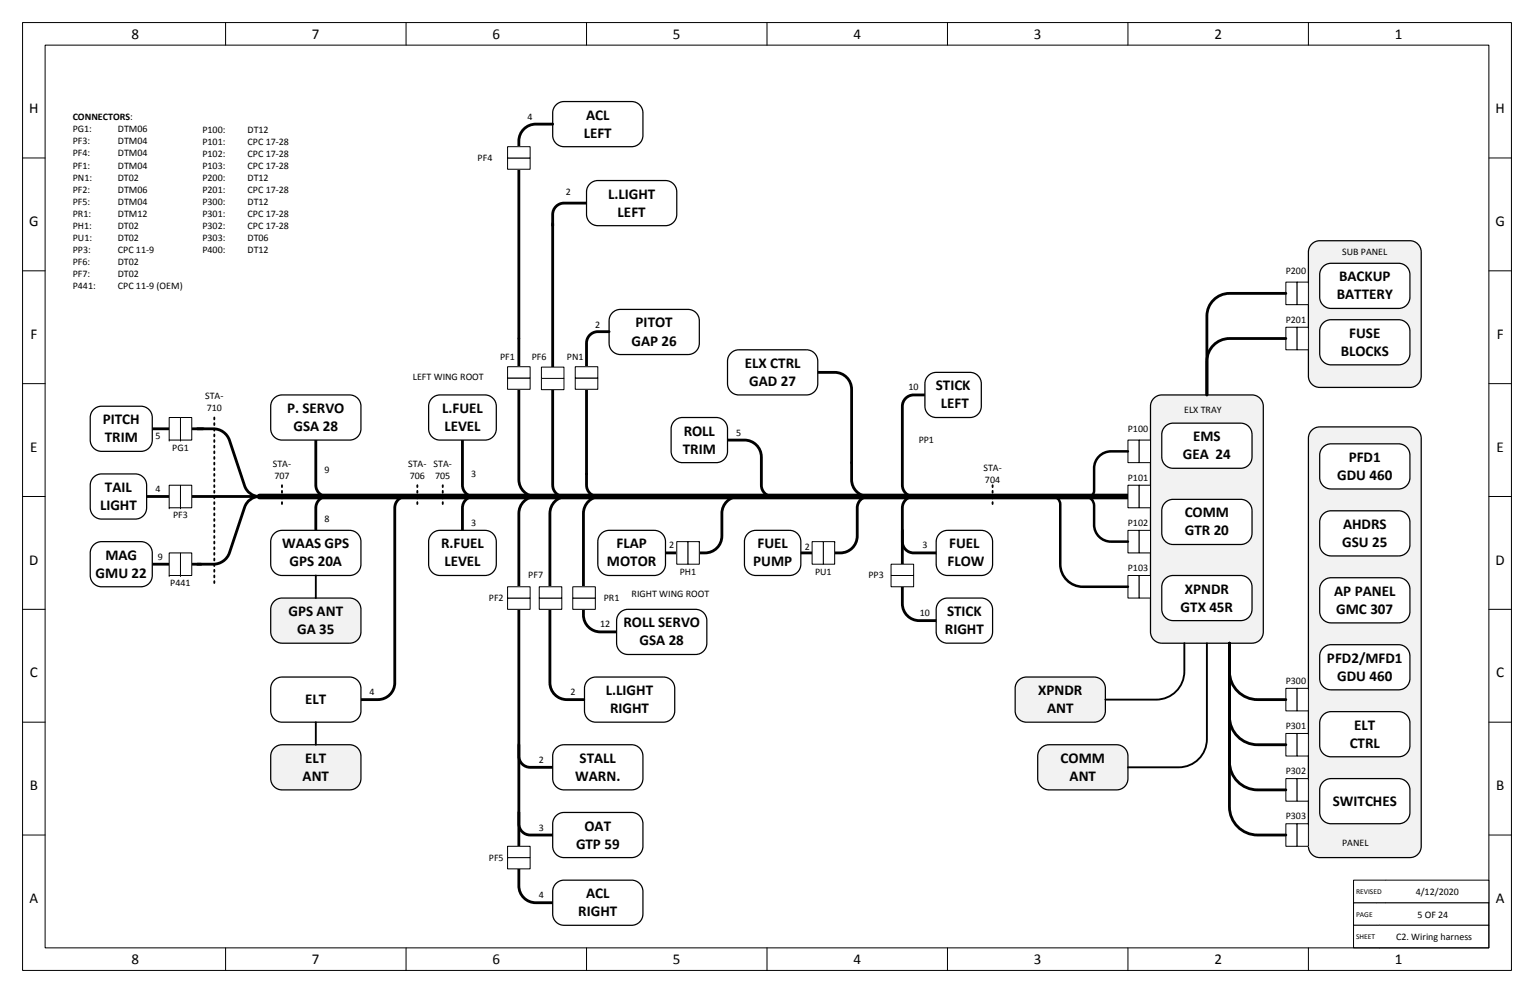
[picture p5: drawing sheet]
<svg xmlns="http://www.w3.org/2000/svg" width="432mm" height="279mm" viewBox="0 0 432 279" stroke-linecap="round" stroke-linejoin="round" font-family="sans-serif">
<path d="M369.2 68.7a3.2 3.2 0 0 1 2.3-1h25.4a3.2 3.2 0 0 1 3.1 3.2v34.9a3.2 3.2 0 0 1-3.1 3.2h-25.4a3.2 3.2 0 0 1-3.2-3.2v-34.9a3.2 3.2 0 0 1 .9-2.2z" fill-rule="evenodd" fill="#f2f2f2"/>
<path d="M369.2 68.7a3.2 3.2 0 0 1 2.3-1h25.4a3.2 3.2 0 0 1 3.1 3.2v34.9a3.2 3.2 0 0 1-3.1 3.2h-25.4a3.2 3.2 0 0 1-3.2-3.2v-34.9a3.2 3.2 0 0 1 .9-2.2z" fill="none" stroke="#000" stroke-width=".35"/>
<path d="M173.8 139.7h-4.8a4.8 4.8 0 0 0-4.8 4.8v28.5a4.8 4.8 0 0 0 4.8 4.8h4.8" fill="none" stroke="#000" stroke-width=".79"/>
<path d="M73 139.7h244.5" fill="none" stroke="#000" stroke-width="1.6"/>
<path d="M324.8 112.1a3.2 3.2 0 0 1 2.2-1h25.4a3.2 3.2 0 0 1 3.2 3.2v63.5a3.2 3.2 0 0 1-3.2 3.2h-25.4a3.2 3.2 0 0 1-3.2-3.2v-63.5a3.2 3.2 0 0 1 1-2.2z" fill-rule="evenodd" fill="#f2f2f2"/>
<path d="M324.8 112.1a3.2 3.2 0 0 1 2.2-1h25.4a3.2 3.2 0 0 1 3.2 3.2v63.5a3.2 3.2 0 0 1-3.2 3.2h-25.4a3.2 3.2 0 0 1-3.2-3.2v-63.5a3.2 3.2 0 0 1 1-2.2z" fill="none" stroke="#000" stroke-width=".35"/>
<path d="M369.2 121.1a3.2 3.2 0 0 1 2.3-1h25.4a3.2 3.2 0 0 1 3.1 3.2v114.8a3.2 3.2 0 0 1-3.1 3.2h-25.4a3.2 3.2 0 0 1-3.2-3.2v-114.8a3.2 3.2 0 0 1 .9-2.2z" fill-rule="evenodd" fill="#f2f2f2"/>
<path d="M369.2 121.1a3.2 3.2 0 0 1 2.3-1h25.4a3.2 3.2 0 0 1 3.1 3.2v114.8a3.2 3.2 0 0 1-3.1 3.2h-25.4a3.2 3.2 0 0 1-3.2-3.2v-114.8a3.2 3.2 0 0 1 .9-2.2z" fill="none" stroke="#000" stroke-width=".35"/>
<path d="M381 254h6.6v6.3h-6.6z" fill="#fff"/>
<path d="M387.6 254h-6.6v6.3h6.6" fill="none" stroke="#000" stroke-width=".28"/>
<path d="M387.6 254h31.5v6.3h-31.5z" fill="#fff"/>
<path d="M387.6 254h31.5v6.3h-31.5" fill="none" stroke="#000" stroke-width=".28"/>
<path d="M381 260.3h7.3v6.4h-7.3z" fill="#fff"/>
<path d="M388.3 260.3h-7.3v6.4h7.3" fill="none" stroke="#000" stroke-width=".28"/>
<path d="M388.3 260.3h30.8v6.4h-30.8z" fill="#fff"/>
<g fill="none" stroke="#000" stroke-width=".28">
<path d="M6.3 6.3h419.1v266.7h-419.1zM12.7 12.7h406.4v254h-406.4zM63.5 6.3v6.4M114.3 6.3v6.4M165.1 6.3v6.4M215.9 6.3v6.4M266.7 6.3v6.4M317.5 6.3v6.4M368.3 6.3v6.4M6.3 44.4h6.4M419.1 44.4h6.3M6.3 76.2h6.4"/>
<path d="M419.1 76.2h6.3M6.3 107.9h6.4M419.1 107.9h6.3M6.3 139.7h6.4M419.1 139.7h6.3M6.3 171.4h6.4M419.1 171.4h6.3M6.3 203.2h6.4M419.1 203.2h6.3M6.3 234.9h6.4M419.1 234.9h6.3M63.5 266.7v6.4"/>
<path d="M114.3 266.7v6.4M165.1 266.7v6.4M215.9 266.7v6.4M266.7 266.7v6.4M317.5 266.7v6.4M368.3 266.7v6.4M388.3 260.3h30.8v6.4h-30.8"/>
</g>
<path d="M328 120a3.2 3.2 0 0 1 2.2-.9h19a3.2 3.2 0 0 1 3.2 3.1v6.4a3.2 3.2 0 0 1-3.2 3.2h-19a3.2 3.2 0 0 1-3.2-3.2v-6.4a3.2 3.2 0 0 1 1-2.2z" fill-rule="evenodd" fill="#fff"/>
<path d="M328 120a3.2 3.2 0 0 1 2.2-.9h19a3.2 3.2 0 0 1 3.2 3.1v6.4a3.2 3.2 0 0 1-3.2 3.2h-19a3.2 3.2 0 0 1-3.2-3.2v-6.4a3.2 3.2 0 0 1 1-2.2z" fill="none" stroke="#000" stroke-width=".35"/>
<path d="M372.4 125.8a3.2 3.2 0 0 1 2.2-.9h19.1a3.2 3.2 0 0 1 3.2 3.2v6.3a3.2 3.2 0 0 1-3.2 3.2h-19.1a3.2 3.2 0 0 1-3.1-3.2v-6.3a3.2 3.2 0 0 1 .9-2.3z" fill-rule="evenodd" fill="#fff"/>
<path d="M372.4 125.8a3.2 3.2 0 0 1 2.2-.9h19.1a3.2 3.2 0 0 1 3.2 3.2v6.3a3.2 3.2 0 0 1-3.2 3.2h-19.1a3.2 3.2 0 0 1-3.1-3.2v-6.3a3.2 3.2 0 0 1 .9-2.3z" fill="none" stroke="#000" stroke-width=".35"/>
<path d="M372.4 182.3a3.2 3.2 0 0 1 2.2-.9h19.1a3.2 3.2 0 0 1 3.2 3.2v6.3a3.2 3.2 0 0 1-3.2 3.2h-19.1a3.2 3.2 0 0 1-3.1-3.2v-6.3a3.2 3.2 0 0 1 .9-2.3z" fill-rule="evenodd" fill="#fff"/>
<path d="M372.4 182.3a3.2 3.2 0 0 1 2.2-.9h19.1a3.2 3.2 0 0 1 3.2 3.2v6.3a3.2 3.2 0 0 1-3.2 3.2h-19.1a3.2 3.2 0 0 1-3.1-3.2v-6.3a3.2 3.2 0 0 1 .9-2.3z" fill="none" stroke="#000" stroke-width=".35"/>
<path d="M328 162.9a3.2 3.2 0 0 1 2.2-1h19a3.2 3.2 0 0 1 3.2 3.2v6.3a3.2 3.2 0 0 1-3.2 3.2h-19a3.2 3.2 0 0 1-3.2-3.2v-6.3a3.2 3.2 0 0 1 1-2.2z" fill-rule="evenodd" fill="#fff"/>
<path d="M328 162.9a3.2 3.2 0 0 1 2.2-1h19a3.2 3.2 0 0 1 3.2 3.2v6.3a3.2 3.2 0 0 1-3.2 3.2h-19a3.2 3.2 0 0 1-3.2-3.2v-6.3a3.2 3.2 0 0 1 1-2.2z" fill="none" stroke="#000" stroke-width=".35"/>
<path d="M328 141.4a3.2 3.2 0 0 1 2.2-.9h19a3.2 3.2 0 0 1 3.2 3.2v6.3a3.2 3.2 0 0 1-3.2 3.2h-19a3.2 3.2 0 0 1-3.2-3.2v-6.3a3.2 3.2 0 0 1 1-2.3z" fill-rule="evenodd" fill="#fff"/>
<path d="M328 141.4a3.2 3.2 0 0 1 2.2-.9h19a3.2 3.2 0 0 1 3.2 3.2v6.3a3.2 3.2 0 0 1-3.2 3.2h-19a3.2 3.2 0 0 1-3.2-3.2v-6.3a3.2 3.2 0 0 1 1-2.3z" fill="none" stroke="#000" stroke-width=".35"/>
<path d="M372.4 75a3.2 3.2 0 0 1 2.2-.9h19.1a3.2 3.2 0 0 1 3.2 3.2v6.3a3.2 3.2 0 0 1-3.2 3.2h-19.1a3.2 3.2 0 0 1-3.1-3.2v-6.3a3.2 3.2 0 0 1 .9-2.3z" fill-rule="evenodd" fill="#fff"/>
<path d="M372.4 75a3.2 3.2 0 0 1 2.2-.9h19.1a3.2 3.2 0 0 1 3.2 3.2v6.3a3.2 3.2 0 0 1-3.2 3.2h-19.1a3.2 3.2 0 0 1-3.1-3.2v-6.3a3.2 3.2 0 0 1 .9-2.3z" fill="none" stroke="#000" stroke-width=".35"/>
<path d="M372.4 163.5a3.2 3.2 0 0 1 2.2-.9h19.1a3.2 3.2 0 0 1 3.2 3.1v6.4a3.2 3.2 0 0 1-3.2 3.2h-19.1a3.2 3.2 0 0 1-3.1-3.2v-6.4a3.2 3.2 0 0 1 .9-2.2z" fill-rule="evenodd" fill="#fff"/>
<path d="M372.4 163.5a3.2 3.2 0 0 1 2.2-.9h19.1a3.2 3.2 0 0 1 3.2 3.1v6.4a3.2 3.2 0 0 1-3.2 3.2h-19.1a3.2 3.2 0 0 1-3.1-3.2v-6.4a3.2 3.2 0 0 1 .9-2.2z" fill="none" stroke="#000" stroke-width=".35"/>
<path d="M156.5 29.5a3.2 3.2 0 0 1 2.2-.9h19.1a3.2 3.2 0 0 1 3.2 3.2v6.3a3.2 3.2 0 0 1-3.2 3.2h-19.1a3.2 3.2 0 0 1-3.1-3.2v-6.3a3.2 3.2 0 0 1 .9-2.3z" fill-rule="evenodd" fill="#fff"/>
<path d="M156.5 29.5a3.2 3.2 0 0 1 2.2-.9h19.1a3.2 3.2 0 0 1 3.2 3.2v6.3a3.2 3.2 0 0 1-3.2 3.2h-19.1a3.2 3.2 0 0 1-3.1-3.2v-6.3a3.2 3.2 0 0 1 .9-2.3z" fill="none" stroke="#000" stroke-width=".35"/>
<path d="M372.4 90.9a3.2 3.2 0 0 1 2.2-.9h19.1a3.2 3.2 0 0 1 3.2 3.1v6.4a3.2 3.2 0 0 1-3.2 3.2h-19.1a3.2 3.2 0 0 1-3.1-3.2v-6.4a3.2 3.2 0 0 1 .9-2.2z" fill-rule="evenodd" fill="#fff"/>
<path d="M372.4 90.9a3.2 3.2 0 0 1 2.2-.9h19.1a3.2 3.2 0 0 1 3.2 3.1v6.4a3.2 3.2 0 0 1-3.2 3.2h-19.1a3.2 3.2 0 0 1-3.1-3.2v-6.4a3.2 3.2 0 0 1 .9-2.2z" fill="none" stroke="#000" stroke-width=".35"/>
<path d="M286.7 191.4a3.2 3.2 0 0 1 2.2-.9h19.1a3.2 3.2 0 0 1 3.1 3.2v6.3a3.2 3.2 0 0 1-3.1 3.2h-19.1a3.2 3.2 0 0 1-3.2-3.2v-6.3a3.2 3.2 0 0 1 1-2.3z" fill-rule="evenodd" fill="#f2f2f2"/>
<path d="M286.7 191.4a3.2 3.2 0 0 1 2.2-.9h19.1a3.2 3.2 0 0 1 3.1 3.2v6.3a3.2 3.2 0 0 1-3.1 3.2h-19.1a3.2 3.2 0 0 1-3.2-3.2v-6.3a3.2 3.2 0 0 1 1-2.3z" fill="none" stroke="#000" stroke-width=".35"/>
<path d="M172.4 88a3.2 3.2 0 0 1 2.2-.9h19.1a3.2 3.2 0 0 1 3.1 3.1v6.4a3.2 3.2 0 0 1-3.1 3.2h-19.1a3.2 3.2 0 0 1-3.2-3.2v-6.4a3.2 3.2 0 0 1 1-2.2z" fill-rule="evenodd" fill="#fff"/>
<path d="M172.4 88a3.2 3.2 0 0 1 2.2-.9h19.1a3.2 3.2 0 0 1 3.1 3.1v6.4a3.2 3.2 0 0 1-3.1 3.2h-19.1a3.2 3.2 0 0 1-3.2-3.2v-6.4a3.2 3.2 0 0 1 1-2.2z" fill="none" stroke="#000" stroke-width=".35"/>
<path d="M372.4 144.7a3.2 3.2 0 0 1 2.2-1h19.1a3.2 3.2 0 0 1 3.2 3.2v6.3a3.2 3.2 0 0 1-3.2 3.2h-19.1a3.2 3.2 0 0 1-3.1-3.2v-6.3a3.2 3.2 0 0 1 .9-2.2z" fill-rule="evenodd" fill="#fff"/>
<path d="M372.4 144.7a3.2 3.2 0 0 1 2.2-1h19.1a3.2 3.2 0 0 1 3.2 3.2v6.3a3.2 3.2 0 0 1-3.2 3.2h-19.1a3.2 3.2 0 0 1-3.1-3.2v-6.3a3.2 3.2 0 0 1 .9-2.2z" fill="none" stroke="#000" stroke-width=".35"/>
<path d="M372.4 201.2a3.2 3.2 0 0 1 2.2-1h19.1a3.2 3.2 0 0 1 3.2 3.2v6.4a3.2 3.2 0 0 1-3.2 3.1h-19.1a3.2 3.2 0 0 1-3.1-3.1v-6.4a3.2 3.2 0 0 1 .9-2.2z" fill-rule="evenodd" fill="#fff"/>
<path d="M372.4 201.2a3.2 3.2 0 0 1 2.2-1h19.1a3.2 3.2 0 0 1 3.2 3.2v6.4a3.2 3.2 0 0 1-3.2 3.1h-19.1a3.2 3.2 0 0 1-3.1-3.1v-6.4a3.2 3.2 0 0 1 .9-2.2z" fill="none" stroke="#000" stroke-width=".35"/>
<path d="M372.4 220a3.2 3.2 0 0 1 2.2-.9h19.1a3.2 3.2 0 0 1 3.2 3.1v6.4a3.2 3.2 0 0 1-3.2 3.2h-19.1a3.2 3.2 0 0 1-3.1-3.2v-6.4a3.2 3.2 0 0 1 .9-2.2z" fill-rule="evenodd" fill="#fff"/>
<path d="M372.4 220a3.2 3.2 0 0 1 2.2-.9h19.1a3.2 3.2 0 0 1 3.2 3.1v6.4a3.2 3.2 0 0 1-3.2 3.2h-19.1a3.2 3.2 0 0 1-3.1-3.2v-6.4a3.2 3.2 0 0 1 .9-2.2z" fill="none" stroke="#000" stroke-width=".35"/>
<path d="M41.3 139.7h34.3M42.9 120.6h14.2M55.6 120.6h4.5a4.8 4.8 0 0 1 4.5 3.3l4.3 12.8a4.4 4.4 0 0 0 4.1 3h3.2a8.7 8.7 0 0 0-5.2 .5l-.5 .3a4.4 4.4 0 0 0-1.6 2.2l-4.3 12.8a4.8 4.8 0 0 1-4.5 3.2h-4.5M42.9 158.7h13.7" fill="none" stroke="#000" stroke-width=".79"/>
<path d="M50.8 136.5h3.2v6.4h-3.2z" fill="#fff"/>
<path d="M50.8 136.5h3.2v6.4h-3.2zM50.8 142.9h.1" fill="none" stroke="#000" stroke-width=".28"/>
<path d="M47.6 136.5h3.2v6.4h-3.2z" fill="#fff"/>
<path d="M47.6 136.5h3.2v6.4h-3.2zM47.6 142.9h.1" fill="none" stroke="#000" stroke-width=".28"/>
<path d="M50.8 155.6h3.2v6.3h-3.2z" fill="#fff"/>
<path d="M50.8 155.6h3.2v6.3h-3.2zM50.8 161.9h.1" fill="none" stroke="#000" stroke-width=".28"/>
<path d="M47.6 155.6h3.2v6.3h-3.2z" fill="#fff"/>
<path d="M47.6 155.6h3.2v6.3h-3.2zM47.6 161.9h.1" fill="none" stroke="#000" stroke-width=".28"/>
<path d="M155.6 34.9h-4.8a4.8 4.8 0 0 0-4.8 4.8v55.5M165.1 57.1h-6.3a3.2 3.2 0 0 0-3.2 3.2v3.2" fill="none" stroke="#000" stroke-width=".79"/>
<path d="M142.9 44.4h6.3v3.2h-6.3z" fill="#fff"/>
<path d="M142.9 44.4h6.3v3.2h-6.3z" fill="none" stroke="#000" stroke-width=".28"/>
<path d="M142.9 41.3h6.3v3.1h-6.3z" fill="#fff"/>
<path d="M142.9 41.3h6.3v3.1h-6.3z" fill="none" stroke="#000" stroke-width=".28"/>
<path d="M212.7 139.7h-4.7a4.8 4.8 0 0 0-4.8 4.8v6.3a4.7 4.7 0 0 1-4.8 4.8h-11.1" fill="none" stroke="#000" stroke-width=".79"/>
<path d="M190.5 152.4h3.2v6.3h-3.2z" fill="#fff"/>
<path d="M190.5 152.4h3.2v6.3h-3.2zM193.7 152.4h.1" fill="none" stroke="#000" stroke-width=".28"/>
<path d="M193.7 152.4h3.1v6.3h-3.1z" fill="#fff"/>
<path d="M193.7 152.4h3.1v6.3h-3.1zM196.8 152.4h.1" fill="none" stroke="#000" stroke-width=".28"/>
<path d="M88.9 123.8v12.7a3.2 3.2 0 0 0 3.2 3.2h3.1h-3.1a3.2 3.2 0 0 0-3.2 3.2v6.3M130.2 123.8v12.7a3.2 3.2 0 0 0 3.1 3.2h3.2h-3.2a3.2 3.2 0 0 0-3.1 3.2v6.3M155.6 139.7h-4.8a4.8 4.8 0 0 0-4.8 4.8v104.7a4.8 4.8 0 0 0 4.8 4.8h4.8" fill="none" stroke="#000" stroke-width=".79"/>
<path d="M142.9 241.3h6.3v3.2h-6.3z" fill="#fff"/>
<path d="M142.9 241.3h6.3v3.2h-6.3z" fill="none" stroke="#000" stroke-width=".28"/>
<path d="M142.9 238.1h6.3v3.2h-6.3z" fill="#fff"/>
<path d="M142.9 238.1h6.3v3.2h-6.3z" fill="none" stroke="#000" stroke-width=".28"/>
<path d="M146 95.2v39.7a4.8 4.8 0 0 0 4.8 4.8h4.8M230.2 104.8h4.7a4.8 4.8 0 0 1 4.8 4.7v20.7M165.1 133.3v3.2a3.2 3.2 0 0 0 3.2 3.2h6.3M204.8 123.8h4.7a4.8 4.8 0 0 1 4.8 4.8v7.9a3.2 3.2 0 0 0 3.2 3.2h3.2M247.6 139.7h-3.1a3.2 3.2 0 0 0-3.2 3.2v7.9a4.7 4.7 0 0 1-4.8 4.8h-11.1M146 209.5v3.2a3.2 3.2 0 0 0 3.2 3.2h6.4" fill="none" stroke="#000" stroke-width=".79"/>
<path d="M228.6 152.4h3.2v6.3h-3.2z" fill="#fff"/>
<path d="M228.6 152.4h3.2v6.3h-3.2zM231.8 152.4h.1" fill="none" stroke="#000" stroke-width=".28"/>
<path d="M231.8 152.4h3.1v6.3h-3.1z" fill="#fff"/>
<path d="M231.8 152.4h3.1v6.3h-3.1zM234.9 152.4h.1" fill="none" stroke="#000" stroke-width=".28"/>
<path d="M260.3 111.1h-3.1a3.2 3.2 0 0 0-3.2 3.2v22.2a3.2 3.2 0 0 0 3.2 3.2h3.1h-3.1a3.2 3.2 0 0 0-3.2 3.2v27a4.8 4.8 0 0 0 4.8 4.7h4.7" fill="none" stroke="#000" stroke-width=".79"/>
<path d="M250.8 161.9h6.4v3.2h-6.4z" fill="#fff"/>
<path d="M250.8 161.9h6.4v3.2h-6.4z" fill="none" stroke="#000" stroke-width=".28"/>
<path d="M250.8 158.7h6.4v3.2h-6.4z" fill="#fff"/>
<path d="M250.8 158.7h6.4v3.2h-6.4z" fill="none" stroke="#000" stroke-width=".28"/>
<path d="M117.5 139.7h-3.2a3.2 3.2 0 0 0-3.2 3.2v49.2a4.7 4.7 0 0 1-4.7 4.7h-4.8" fill="none" stroke="#000" stroke-width=".79"/>
<path d="M50.8 117.5h3.2v6.3h-3.2z" fill="#fff"/>
<path d="M50.8 117.5h3.2v6.3h-3.2zM50.8 123.8h.1" fill="none" stroke="#000" stroke-width=".28"/>
<path d="M47.6 117.5h3.2v6.3h-3.2z" fill="#fff"/>
<path d="M47.6 117.5h3.2v6.3h-3.2zM47.6 123.8h.1" fill="none" stroke="#000" stroke-width=".28"/>
<path d="M142.9 168.3h6.3v3.1h-6.3z" fill="#fff"/>
<path d="M142.9 168.3h6.3v3.1h-6.3z" fill="none" stroke="#000" stroke-width=".28"/>
<path d="M142.9 165.1h6.3v3.2h-6.3z" fill="#fff"/>
<path d="M142.9 165.1h6.3v3.2h-6.3z" fill="none" stroke="#000" stroke-width=".28"/>
<path d="M171.4 93.3h-3.1a3.2 3.2 0 0 0-3.2 3.2v36.8" fill="none" stroke="#000" stroke-width=".79"/>
<path d="M161.9 106.4h6.4v3.1h-6.4z" fill="#fff"/>
<path d="M161.9 106.4h6.4v3.1h-6.4z" fill="none" stroke="#000" stroke-width=".28"/>
<path d="M161.9 103.2h6.4v3.2h-6.4z" fill="#fff"/>
<path d="M161.9 103.2h6.4v3.2h-6.4z" fill="none" stroke="#000" stroke-width=".28"/>
<path d="M210.5 150.2a3.2 3.2 0 0 1 2.2-1h9.5a3.2 3.2 0 0 1 3.2 3.2v6.3a3.2 3.2 0 0 1-3.2 3.2h-9.5a3.2 3.2 0 0 1-3.2-3.2v-6.3a3.2 3.2 0 0 1 1-2.2z" fill-rule="evenodd" fill="#fff"/>
<path d="M210.5 150.2a3.2 3.2 0 0 1 2.2-1h9.5a3.2 3.2 0 0 1 3.2 3.2v6.3a3.2 3.2 0 0 1-3.2 3.2h-9.5a3.2 3.2 0 0 1-3.2-3.2v-6.3a3.2 3.2 0 0 1 1-2.2z" fill="none" stroke="#000" stroke-width=".35"/>
<path d="M189.8 118.4a3.2 3.2 0 0 1 2.3-.9h9.5a3.2 3.2 0 0 1 3.2 3.1v6.4a3.2 3.2 0 0 1-3.2 3.2h-9.5a3.2 3.2 0 0 1-3.2-3.2v-6.4a3.2 3.2 0 0 1 .9-2.2z" fill-rule="evenodd" fill="#fff"/>
<path d="M189.8 118.4a3.2 3.2 0 0 1 2.3-.9h9.5a3.2 3.2 0 0 1 3.2 3.1v6.4a3.2 3.2 0 0 1-3.2 3.2h-9.5a3.2 3.2 0 0 1-3.2-3.2v-6.4a3.2 3.2 0 0 1 .9-2.2z" fill="none" stroke="#000" stroke-width=".35"/>
<path d="M169.2 150.2a3.2 3.2 0 0 1 2.2-1h12.7a3.2 3.2 0 0 1 3.2 3.2v6.3a3.2 3.2 0 0 1-3.2 3.2h-12.7a3.2 3.2 0 0 1-3.1-3.2v-6.3a3.2 3.2 0 0 1 .9-2.2z" fill-rule="evenodd" fill="#fff"/>
<path d="M169.2 150.2a3.2 3.2 0 0 1 2.2-1h12.7a3.2 3.2 0 0 1 3.2 3.2v6.3a3.2 3.2 0 0 1-3.2 3.2h-12.7a3.2 3.2 0 0 1-3.1-3.2v-6.3a3.2 3.2 0 0 1 .9-2.2z" fill="none" stroke="#000" stroke-width=".35"/>
<path d="M121.6 112.1a3.2 3.2 0 0 1 2.2-1h12.7a3.2 3.2 0 0 1 3.2 3.2v6.3a3.2 3.2 0 0 1-3.2 3.2h-12.7a3.2 3.2 0 0 1-3.2-3.2v-6.3a3.2 3.2 0 0 1 1-2.2z" fill-rule="evenodd" fill="#fff"/>
<path d="M121.6 112.1a3.2 3.2 0 0 1 2.2-1h12.7a3.2 3.2 0 0 1 3.2 3.2v6.3a3.2 3.2 0 0 1-3.2 3.2h-12.7a3.2 3.2 0 0 1-3.2-3.2v-6.3a3.2 3.2 0 0 1 1-2.2z" fill="none" stroke="#000" stroke-width=".35"/>
<path d="M121.6 150.2a3.2 3.2 0 0 1 2.2-1h12.7a3.2 3.2 0 0 1 3.2 3.2v6.3a3.2 3.2 0 0 1-3.2 3.2h-12.7a3.2 3.2 0 0 1-3.2-3.2v-6.3a3.2 3.2 0 0 1 1-2.2z" fill-rule="evenodd" fill="#fff"/>
<path d="M121.6 150.2a3.2 3.2 0 0 1 2.2-1h12.7a3.2 3.2 0 0 1 3.2 3.2v6.3a3.2 3.2 0 0 1-3.2 3.2h-12.7a3.2 3.2 0 0 1-3.2-3.2v-6.3a3.2 3.2 0 0 1 1-2.2z" fill="none" stroke="#000" stroke-width=".35"/>
<path d="M156.5 248.6a3.2 3.2 0 0 1 2.2-1h19.1a3.2 3.2 0 0 1 3.2 3.2v6.4a3.2 3.2 0 0 1-3.2 3.1h-19.1a3.2 3.2 0 0 1-3.1-3.1v-6.4a3.2 3.2 0 0 1 .9-2.2z" fill-rule="evenodd" fill="#fff"/>
<path d="M156.5 248.6a3.2 3.2 0 0 1 2.2-1h19.1a3.2 3.2 0 0 1 3.2 3.2v6.4a3.2 3.2 0 0 1-3.2 3.1h-19.1a3.2 3.2 0 0 1-3.1-3.1v-6.4a3.2 3.2 0 0 1 .9-2.2z" fill="none" stroke="#000" stroke-width=".35"/>
<path d="M174.5 172.4a3.2 3.2 0 0 1 2.2-1h19.1a3.2 3.2 0 0 1 3.2 3.2v6.4a3.2 3.2 0 0 1-3.2 3.1h-19.1a3.2 3.2 0 0 1-3.1-3.1v-6.4a3.2 3.2 0 0 1 .9-2.2z" fill-rule="evenodd" fill="#fff"/>
<path d="M174.5 172.4a3.2 3.2 0 0 1 2.2-1h19.1a3.2 3.2 0 0 1 3.2 3.2v6.4a3.2 3.2 0 0 1-3.2 3.1h-19.1a3.2 3.2 0 0 1-3.1-3.1v-6.4a3.2 3.2 0 0 1 .9-2.2z" fill="none" stroke="#000" stroke-width=".35"/>
<path d="M26.3 153.3a3.2 3.2 0 0 1 2.3-.9h11.1a3.2 3.2 0 0 1 3.2 3.2v6.3a3.2 3.2 0 0 1-3.2 3.2h-11.1a3.2 3.2 0 0 1-3.2-3.2v-6.3a3.2 3.2 0 0 1 .9-2.3z" fill-rule="evenodd" fill="#fff"/>
<path d="M26.3 153.3a3.2 3.2 0 0 1 2.3-.9h11.1a3.2 3.2 0 0 1 3.2 3.2v6.3a3.2 3.2 0 0 1-3.2 3.2h-11.1a3.2 3.2 0 0 1-3.2-3.2v-6.3a3.2 3.2 0 0 1 .9-2.3z" fill="none" stroke="#000" stroke-width=".35"/>
<path d="M77.1 191.4a3.2 3.2 0 0 1 2.3-.9h19a3.2 3.2 0 0 1 3.2 3.2v6.3a3.2 3.2 0 0 1-3.2 3.2h-19a3.2 3.2 0 0 1-3.2-3.2v-6.3a3.2 3.2 0 0 1 .9-2.3z" fill-rule="evenodd" fill="#fff"/>
<path d="M77.1 191.4a3.2 3.2 0 0 1 2.3-.9h19a3.2 3.2 0 0 1 3.2 3.2v6.3a3.2 3.2 0 0 1-3.2 3.2h-19a3.2 3.2 0 0 1-3.2-3.2v-6.3a3.2 3.2 0 0 1 .9-2.3z" fill="none" stroke="#000" stroke-width=".35"/>
<path d="M26.3 115.2a3.2 3.2 0 0 1 2.3-.9h11.1a3.2 3.2 0 0 1 3.2 3.2v6.3a3.2 3.2 0 0 1-3.2 3.2h-11.1a3.2 3.2 0 0 1-3.2-3.2v-6.3a3.2 3.2 0 0 1 .9-2.3z" fill-rule="evenodd" fill="#fff"/>
<path d="M26.3 115.2a3.2 3.2 0 0 1 2.3-.9h11.1a3.2 3.2 0 0 1 3.2 3.2v6.3a3.2 3.2 0 0 1-3.2 3.2h-11.1a3.2 3.2 0 0 1-3.2-3.2v-6.3a3.2 3.2 0 0 1 .9-2.3z" fill="none" stroke="#000" stroke-width=".35"/>
<path d="M26.3 134.3a3.2 3.2 0 0 1 2.3-1h9.5a3.2 3.2 0 0 1 3.2 3.2v6.4a3.2 3.2 0 0 1-3.2 3.1h-9.5a3.2 3.2 0 0 1-3.2-3.1v-6.4a3.2 3.2 0 0 1 .9-2.2z" fill-rule="evenodd" fill="#fff"/>
<path d="M26.3 134.3a3.2 3.2 0 0 1 2.3-1h9.5a3.2 3.2 0 0 1 3.2 3.2v6.4a3.2 3.2 0 0 1-3.2 3.1h-9.5a3.2 3.2 0 0 1-3.2-3.1v-6.4a3.2 3.2 0 0 1 .9-2.2z" fill="none" stroke="#000" stroke-width=".35"/>
<path d="M77.1 169.2a3.2 3.2 0 0 1 2.3-.9h19a3.2 3.2 0 0 1 3.2 3.1v6.4a3.2 3.2 0 0 1-3.2 3.2h-19a3.2 3.2 0 0 1-3.2-3.2v-6.4a3.2 3.2 0 0 1 .9-2.2z" fill-rule="evenodd" fill="#f2f2f2"/>
<path d="M77.1 169.2a3.2 3.2 0 0 1 2.3-.9h19a3.2 3.2 0 0 1 3.2 3.1v6.4a3.2 3.2 0 0 1-3.2 3.2h-19a3.2 3.2 0 0 1-3.2-3.2v-6.4a3.2 3.2 0 0 1 .9-2.2z" fill="none" stroke="#000" stroke-width=".35"/>
<path d="M293 210.5a3.2 3.2 0 0 1 2.3-1h19a3.2 3.2 0 0 1 3.2 3.2v6.4a3.2 3.2 0 0 1-3.2 3.1h-19a3.2 3.2 0 0 1-3.2-3.1v-6.4a3.2 3.2 0 0 1 .9-2.2z" fill-rule="evenodd" fill="#f2f2f2"/>
<path d="M293 210.5a3.2 3.2 0 0 1 2.3-1h19a3.2 3.2 0 0 1 3.2 3.2v6.4a3.2 3.2 0 0 1-3.2 3.1h-19a3.2 3.2 0 0 1-3.2-3.1v-6.4a3.2 3.2 0 0 1 .9-2.2z" fill="none" stroke="#000" stroke-width=".35"/>
<path d="M77.1 112.1a3.2 3.2 0 0 1 2.3-1h19a3.2 3.2 0 0 1 3.2 3.2v6.3a3.2 3.2 0 0 1-3.2 3.2h-19a3.2 3.2 0 0 1-3.2-3.2v-6.3a3.2 3.2 0 0 1 .9-2.2z" fill-rule="evenodd" fill="#fff"/>
<path d="M77.1 112.1a3.2 3.2 0 0 1 2.3-1h19a3.2 3.2 0 0 1 3.2 3.2v6.3a3.2 3.2 0 0 1-3.2 3.2h-19a3.2 3.2 0 0 1-3.2-3.2v-6.3a3.2 3.2 0 0 1 .9-2.2z" fill="none" stroke="#000" stroke-width=".35"/>
<path d="M77.1 150.2a3.2 3.2 0 0 1 2.3-1h19a3.2 3.2 0 0 1 3.2 3.2v6.3a3.2 3.2 0 0 1-3.2 3.2h-19a3.2 3.2 0 0 1-3.2-3.2v-6.3a3.2 3.2 0 0 1 .9-2.2z" fill-rule="evenodd" fill="#fff"/>
<path d="M77.1 150.2a3.2 3.2 0 0 1 2.3-1h19a3.2 3.2 0 0 1 3.2 3.2v6.3a3.2 3.2 0 0 1-3.2 3.2h-19a3.2 3.2 0 0 1-3.2-3.2v-6.3a3.2 3.2 0 0 1 .9-2.2z" fill="none" stroke="#000" stroke-width=".35"/>
<path d="M165.5 191.4a3.2 3.2 0 0 1 2.2-.9h19.1a3.2 3.2 0 0 1 3.1 3.2v6.3a3.2 3.2 0 0 1-3.1 3.2h-19.1a3.2 3.2 0 0 1-3.2-3.2v-6.3a3.2 3.2 0 0 1 1-2.3z" fill-rule="evenodd" fill="#fff"/>
<path d="M165.5 191.4a3.2 3.2 0 0 1 2.2-.9h19.1a3.2 3.2 0 0 1 3.1 3.2v6.3a3.2 3.2 0 0 1-3.1 3.2h-19.1a3.2 3.2 0 0 1-3.2-3.2v-6.3a3.2 3.2 0 0 1 1-2.3z" fill="none" stroke="#000" stroke-width=".35"/>
<path d="M239.7 130.2v4.7a4.8 4.8 0 0 0 4.8 4.8h4.7M254 149.2v3.2a3.2 3.2 0 0 0 3.2 3.2h6.3" fill="none" stroke="#000" stroke-width=".79"/>
<path d="M264.5 150.2a3.2 3.2 0 0 1 2.2-1h9.5a3.2 3.2 0 0 1 3.2 3.2v6.3a3.2 3.2 0 0 1-3.2 3.2h-9.5a3.2 3.2 0 0 1-3.2-3.2v-6.3a3.2 3.2 0 0 1 1-2.2z" fill-rule="evenodd" fill="#fff"/>
<path d="M264.5 150.2a3.2 3.2 0 0 1 2.2-1h9.5a3.2 3.2 0 0 1 3.2 3.2v6.3a3.2 3.2 0 0 1-3.2 3.2h-9.5a3.2 3.2 0 0 1-3.2-3.2v-6.3a3.2 3.2 0 0 1 1-2.2z" fill="none" stroke="#000" stroke-width=".35"/>
<path d="M205.7 99.4a3.2 3.2 0 0 1 2.3-1h19a3.2 3.2 0 0 1 3.2 3.2v6.3a3.2 3.2 0 0 1-3.2 3.2h-19a3.2 3.2 0 0 1-3.2-3.2v-6.3a3.2 3.2 0 0 1 .9-2.2z" fill-rule="evenodd" fill="#fff"/>
<path d="M205.7 99.4a3.2 3.2 0 0 1 2.3-1h19a3.2 3.2 0 0 1 3.2 3.2v6.3a3.2 3.2 0 0 1-3.2 3.2h-19a3.2 3.2 0 0 1-3.2-3.2v-6.3a3.2 3.2 0 0 1 .9-2.2z" fill="none" stroke="#000" stroke-width=".35"/>
<path d="M261.3 105.7a3.2 3.2 0 0 1 2.2-.9h9.5a3.2 3.2 0 0 1 3.2 3.1v6.4a3.2 3.2 0 0 1-3.2 3.2h-9.5a3.2 3.2 0 0 1-3.2-3.2v-6.4a3.2 3.2 0 0 1 1-2.2z" fill-rule="evenodd" fill="#fff"/>
<path d="M261.3 105.7a3.2 3.2 0 0 1 2.2-.9h9.5a3.2 3.2 0 0 1 3.2 3.1v6.4a3.2 3.2 0 0 1-3.2 3.2h-9.5a3.2 3.2 0 0 1-3.2-3.2v-6.4a3.2 3.2 0 0 1 1-2.2z" fill="none" stroke="#000" stroke-width=".35"/>
<path d="M264.5 169.2a3.2 3.2 0 0 1 2.2-.9h9.5a3.2 3.2 0 0 1 3.2 3.1v6.4a3.2 3.2 0 0 1-3.2 3.2h-9.5a3.2 3.2 0 0 1-3.2-3.2v-6.4a3.2 3.2 0 0 1 1-2.2z" fill-rule="evenodd" fill="#fff"/>
<path d="M264.5 169.2a3.2 3.2 0 0 1 2.2-.9h9.5a3.2 3.2 0 0 1 3.2 3.1v6.4a3.2 3.2 0 0 1-3.2 3.2h-9.5a3.2 3.2 0 0 1-3.2-3.2v-6.4a3.2 3.2 0 0 1 1-2.2z" fill="none" stroke="#000" stroke-width=".35"/>
<path d="M155.6 62.9v73.6a3.2 3.2 0 0 0 3.2 3.2h3.1" fill="none" stroke="#000" stroke-width=".79"/>
<path d="M161.2 168.3h6.4v3.1h-6.4z" fill="#fff"/>
<path d="M161.2 168.3h6.4v3.1h-6.4z" fill="none" stroke="#000" stroke-width=".28"/>
<path d="M161.2 165.1h6.4v3.2h-6.4z" fill="#fff"/>
<path d="M161.2 165.1h6.4v3.2h-6.4z" fill="none" stroke="#000" stroke-width=".28"/>
<path d="M142.9 106.4h6.3v3.1h-6.3z" fill="#fff"/>
<path d="M142.9 106.4h6.3v3.1h-6.3z" fill="none" stroke="#000" stroke-width=".28"/>
<path d="M142.9 103.2h6.3v3.2h-6.3z" fill="#fff"/>
<path d="M142.9 103.2h6.3v3.2h-6.3z" fill="none" stroke="#000" stroke-width=".28"/>
<path d="M60.3 117.5v47.6M79.4 136.5v6.4M117.5 136.5v6.4M124.6 136.5v6.4M279.4 136.5v6.4" fill="none" stroke="#000" stroke-width=".53" stroke-dasharray=".5 1.1"/>
<path d="M317.5 136.5h3.2v6.4h-3.2z" fill="#fff"/>
<path d="M317.5 136.5h3.2v6.4h-3.2zM320.7 136.5h.1" fill="none" stroke="#000" stroke-width=".28"/>
<path d="M320.7 136.5h3.1v6.4h-3.1z" fill="#fff"/>
<path d="M320.7 136.5h3.1v6.4h-3.1zM323.8 136.5h.1" fill="none" stroke="#000" stroke-width=".28"/>
<path d="M381 247.6h9.1v6.4h-9.1z" fill="#fff"/>
<path d="M390.1 247.6h-9.1v6.4h9.1" fill="none" stroke="#000" stroke-width=".28"/>
<path d="M390.1 247.6h29v6.4h-29z" fill="#fff"/>
<path d="M390.1 247.6h29v6.4h-29" fill="none" stroke="#000" stroke-width=".28"/>
<path d="M156.5 210.5a3.2 3.2 0 0 1 2.2-1h19.1a3.2 3.2 0 0 1 3.2 3.2v6.4a3.2 3.2 0 0 1-3.2 3.1h-19.1a3.2 3.2 0 0 1-3.1-3.1v-6.4a3.2 3.2 0 0 1 .9-2.2z" fill-rule="evenodd" fill="#fff"/>
<path d="M156.5 210.5a3.2 3.2 0 0 1 2.2-1h19.1a3.2 3.2 0 0 1 3.2 3.2v6.4a3.2 3.2 0 0 1-3.2 3.1h-19.1a3.2 3.2 0 0 1-3.1-3.1v-6.4a3.2 3.2 0 0 1 .9-2.2z" fill="none" stroke="#000" stroke-width=".35"/>
<path d="M152.4 106.5h6.3v3.1h-6.3z" fill="#fff"/>
<path d="M152.4 106.5h6.3v3.1h-6.3z" fill="none" stroke="#000" stroke-width=".28"/>
<path d="M152.4 103.3h6.3v3.2h-6.3z" fill="#fff"/>
<path d="M152.4 103.3h6.3v3.2h-6.3z" fill="none" stroke="#000" stroke-width=".28"/>
<path d="M166 51.7a3.2 3.2 0 0 1 2.3-.9h19a3.2 3.2 0 0 1 3.2 3.2v6.3a3.2 3.2 0 0 1-3.2 3.2h-19a3.2 3.2 0 0 1-3.2-3.2v-6.3a3.2 3.2 0 0 1 .9-2.3z" fill-rule="evenodd" fill="#fff"/>
<path d="M166 51.7a3.2 3.2 0 0 1 2.3-.9h19a3.2 3.2 0 0 1 3.2 3.2v6.3a3.2 3.2 0 0 1-3.2 3.2h-19a3.2 3.2 0 0 1-3.2-3.2v-6.3a3.2 3.2 0 0 1 .9-2.3z" fill="none" stroke="#000" stroke-width=".35"/>
<path d="M164.3 139.7h-4.7a4.8 4.8 0 0 0-4.8 4.8v47.6a4.8 4.8 0 0 0 4.8 4.7h4.7" fill="none" stroke="#000" stroke-width=".79"/>
<path d="M151.8 168.3h6.3v3.1h-6.3z" fill="#fff"/>
<path d="M151.8 168.3h6.3v3.1h-6.3z" fill="none" stroke="#000" stroke-width=".28"/>
<path d="M151.8 165.1h6.3v3.2h-6.3z" fill="#fff"/>
<path d="M151.8 165.1h6.3v3.2h-6.3z" fill="none" stroke="#000" stroke-width=".28"/>
<path d="M317.5 123.8h3.2v6.4h-3.2z" fill="#fff"/>
<path d="M317.5 123.8h3.2v6.4h-3.2zM320.7 123.8h.1" fill="none" stroke="#000" stroke-width=".28"/>
<path d="M320.7 123.8h3.1v6.4h-3.1z" fill="#fff"/>
<path d="M320.7 123.8h3.1v6.4h-3.1zM323.8 123.8h.1" fill="none" stroke="#000" stroke-width=".28"/>
<path d="M317.5 149.2h3.2v6.4h-3.2z" fill="#fff"/>
<path d="M317.5 149.2h3.2v6.4h-3.2zM320.7 149.2h.1" fill="none" stroke="#000" stroke-width=".28"/>
<path d="M320.7 149.2h3.1v6.4h-3.1z" fill="#fff"/>
<path d="M320.7 149.2h3.1v6.4h-3.1zM323.8 149.2h.1" fill="none" stroke="#000" stroke-width=".28"/>
<path d="M317.5 161.9h3.2v6.4h-3.2z" fill="#fff"/>
<path d="M317.5 161.9h3.2v6.4h-3.2zM320.7 161.9h.1" fill="none" stroke="#000" stroke-width=".28"/>
<path d="M320.7 161.9h3.1v6.4h-3.1z" fill="#fff"/>
<path d="M320.7 161.9h3.1v6.4h-3.1zM323.8 161.9h.1" fill="none" stroke="#000" stroke-width=".28"/>
<path d="M294.1 139.7a3.9 3.9 0 0 1 3.7 .6l.6 1v.6v16.9a6.4 6.4 0 0 0 6.4 6.3h12.7M302.8 139.7a5 5 0 0 1 4.2 .6 2.59 2.59 0 0 1 1 2v5.3a4.8 4.8 0 0 0 4.7 4.8h4.8M317.5 127h-4.8a4.8 4.8 0 0 0-4.7 4.8v6.3a1.57 1.57 0 0 1-1.6 1.6h-4.8" fill="none" stroke="#000" stroke-width=".71"/>
<path d="M361.9 92.1h3.2v6.3h-3.2z" fill="#fff"/>
<path d="M361.9 92.1h3.2v6.3h-3.2zM365.1 92.1h.1" fill="none" stroke="#000" stroke-width=".28"/>
<path d="M365.1 92.1h3.2v6.3h-3.2z" fill="#fff"/>
<path d="M365.1 92.1h3.2v6.3h-3.2zM368.3 92.1h.1" fill="none" stroke="#000" stroke-width=".28"/>
<path d="M361.9 79.4h3.2v6.3h-3.2z" fill="#fff"/>
<path d="M361.9 79.4h3.2v6.3h-3.2zM365.1 79.4h.1" fill="none" stroke="#000" stroke-width=".28"/>
<path d="M365.1 79.4h3.2v6.3h-3.2z" fill="#fff"/>
<path d="M365.1 79.4h3.2v6.3h-3.2zM368.3 79.4h.1" fill="none" stroke="#000" stroke-width=".28"/>
<path d="M361.9 206.4h3.2v6.3h-3.2z" fill="#fff"/>
<path d="M361.9 206.4h3.2v6.3h-3.2zM365.1 206.4h.1" fill="none" stroke="#000" stroke-width=".28"/>
<path d="M365.1 206.4h3.2v6.3h-3.2z" fill="#fff"/>
<path d="M365.1 206.4h3.2v6.3h-3.2zM368.3 206.4h.1" fill="none" stroke="#000" stroke-width=".28"/>
<path d="M361.9 193.7h3.2v6.3h-3.2z" fill="#fff"/>
<path d="M361.9 193.7h3.2v6.3h-3.2zM365.1 193.7h.1" fill="none" stroke="#000" stroke-width=".28"/>
<path d="M365.1 193.7h3.2v6.3h-3.2z" fill="#fff"/>
<path d="M365.1 193.7h3.2v6.3h-3.2zM368.3 193.7h.1" fill="none" stroke="#000" stroke-width=".28"/>
<path d="M361.9 219.1h3.2v6.3h-3.2z" fill="#fff"/>
<path d="M361.9 219.1h3.2v6.3h-3.2zM365.1 219.1h.1" fill="none" stroke="#000" stroke-width=".28"/>
<path d="M365.1 219.1h3.2v6.3h-3.2z" fill="#fff"/>
<path d="M365.1 219.1h3.2v6.3h-3.2zM368.3 219.1h.1" fill="none" stroke="#000" stroke-width=".28"/>
<path d="M361.9 231.8h3.2v6.3h-3.2z" fill="#fff"/>
<path d="M361.9 231.8h3.2v6.3h-3.2zM365.1 231.8h.1" fill="none" stroke="#000" stroke-width=".28"/>
<path d="M365.1 231.8h3.2v6.3h-3.2z" fill="#fff"/>
<path d="M365.1 231.8h3.2v6.3h-3.2zM368.3 231.8h.1" fill="none" stroke="#000" stroke-width=".28"/>
<path d="M361.9 82.5h-15.8a6.4 6.4 0 0 0-6.4 6.4v22.2v-9.5a6.4 6.4 0 0 1 6.4-6.4h15.8M346.1 181v46a7.9 7.9 0 0 0 7.9 7.9h7.9M346.1 181v33.3a7.9 7.9 0 0 0 7.9 7.9h7.9M346.1 181v20.6a7.9 7.9 0 0 0 7.9 7.9h7.9M346.1 181v7.9a7.9 7.9 0 0 0 7.9 7.9h7.9" fill="none" stroke="#000" stroke-width=".79"/>
<path d="M333.4 181v7.9a7.9 7.9 0 0 1-8 7.9h-14.3" fill="none" stroke="#000" stroke-width=".53"/>
<path d="M77.1 210.5a3.2 3.2 0 0 1 2.3-1h19a3.2 3.2 0 0 1 3.2 3.2v6.4a3.2 3.2 0 0 1-3.2 3.1h-19a3.2 3.2 0 0 1-3.2-3.1v-6.4a3.2 3.2 0 0 1 .9-2.2z" fill-rule="evenodd" fill="#f2f2f2"/>
<path d="M77.1 210.5a3.2 3.2 0 0 1 2.3-1h19a3.2 3.2 0 0 1 3.2 3.2v6.4a3.2 3.2 0 0 1-3.2 3.1h-19a3.2 3.2 0 0 1-3.2-3.1v-6.4a3.2 3.2 0 0 1 .9-2.2z" fill="none" stroke="#000" stroke-width=".35"/>
<path d="M88.9 161.9v6.4M339.7 181v27a7.9 7.9 0 0 1-7.9 7.9h-14.3M88.9 203.2v6.3" fill="none" stroke="#000" stroke-width=".53"/>
<path d="M146 228.6v3.2a3.2 3.2 0 0 0 3.2 3.1h6.4" fill="none" stroke="#000" stroke-width=".79"/>
<path d="M156.5 229.5a3.2 3.2 0 0 1 2.2-.9h19.1a3.2 3.2 0 0 1 3.2 3.2v6.3a3.2 3.2 0 0 1-3.2 3.2h-19.1a3.2 3.2 0 0 1-3.1-3.2v-6.3a3.2 3.2 0 0 1 .9-2.3z" fill-rule="evenodd" fill="#fff"/>
<path d="M156.5 229.5a3.2 3.2 0 0 1 2.2-.9h19.1a3.2 3.2 0 0 1 3.2 3.2v6.3a3.2 3.2 0 0 1-3.2 3.2h-19.1a3.2 3.2 0 0 1-3.1-3.2v-6.3a3.2 3.2 0 0 1 .9-2.3z" fill="none" stroke="#000" stroke-width=".35"/>
<g font-size="4.2">
<text x="37" y="11">8</text>
<text x="87.8" y="11">7</text>
<text x="138.6" y="11">6</text>
<text x="189.4" y="11">5</text>
<text x="240.2" y="11">4</text>
<text x="291" y="11">3</text>
<text x="341.8" y="11">2</text>
<text x="392.6" y="11">1</text>
<text x="8.2" y="31.8">H</text>
<text x="165" y="33.7">ACL</text>
<text x="421" y="31.8">H</text>
<text x="164.3" y="38.7">LEFT</text>
<text x="171.2" y="55.9">L.LIGHT</text>
<text x="8.2" y="63.6">G</text>
<text x="173.9" y="61">LEFT</text>
<text x="420.9" y="63.6">G</text>
<text x="376.9" y="79.2">BACKUP</text>
<text x="376.3" y="84.2">BATTERY</text>
<text x="8.6" y="95.3">F</text>
<text x="178.9" y="92.1">PITOT</text>
<text x="379.8" y="95">FUSE</text>
<text x="421.3" y="95.3">F</text>
<text x="177.8" y="97.2">GAP 26</text>
<text x="377.4" y="100.1">BLOCKS</text>
<text x="209.7" y="103.5">ELX CTRL</text>
<text x="210.9" y="108.6">GAD 27</text>
<text x="263.4" y="109.9">STICK</text>
<text x="28.9" y="119.4">PITCH</text>
<text x="80.8" y="116.2">P. SERVO</text>
<text x="124.4" y="116.2">L.FUEL</text>
<text x="264.8" y="114.9">LEFT</text>
<text x="29.5" y="124.5">TRIM</text>
<text x="82.6" y="121.3">GSA 28</text>
<text x="125.1" y="121.3">LEVEL</text>
<text x="192.4" y="122.6">ROLL</text>
<text x="335.9" y="124.1">EMS</text>
<text x="8.5" y="127.1">E</text>
<text x="192.2" y="127.6">TRIM</text>
<text x="333" y="129.2">GEA 24</text>
<text x="379.7" y="130">PFD1</text>
<text x="421.2" y="127.1">E</text>
<text x="376.4" y="135">GDU 460</text>
<text x="28.2" y="143.5">LIGHT</text>
<text x="29.5" y="138.4">TAIL</text>
<text x="333.5" y="145.6">COMM</text>
<text x="378" y="148.8">AHDRS</text>
<text x="79.5" y="154.3">WAAS GPS</text>
<text x="124.1" y="154.3">R.FUEL</text>
<text x="173.5" y="154.3">FLAP</text>
<text x="213.2" y="154.3">FUEL</text>
<text x="267.2" y="154.3">FUEL</text>
<text x="333.5" y="150.7">GTR 20</text>
<text x="377.8" y="153.9">GSU 25</text>
<text x="8.2" y="158.8">D</text>
<text x="29.7" y="157.5">MAG</text>
<text x="81.5" y="159.4">GPS 20A</text>
<text x="125.1" y="159.4">LEVEL</text>
<text x="170.9" y="159.4">MOTOR</text>
<text x="212" y="159.4">PUMP</text>
<text x="266.7" y="159.4">FLOW</text>
<text x="421" y="158.8">D</text>
<text x="26.9" y="162.6">GMU 22</text>
<text x="333.5" y="167">XPNDR</text>
<text x="375.6" y="167.6">AP PANEL</text>
<text x="81.2" y="173.4">GPS ANT</text>
<text x="266.6" y="173.4">STICK</text>
<text x="332.3" y="172.1">GTX 45R</text>
<text x="376.2" y="172.7">GMC 307</text>
<text x="83.7" y="178.4">GA 35</text>
<text x="175.5" y="176.5">ROLL SERVO</text>
<text x="266" y="178.4">RIGHT</text>
<text x="180" y="181.6">GSA 28</text>
<text x="8.4" y="190.6">C</text>
<text x="373.5" y="186.5">PFD2/MFD1</text>
<text x="376.4" y="191.6">GDU 460</text>
<text x="421.2" y="190.6">C</text>
<text x="170.6" y="195.6">L.LIGHT</text>
<text x="292.2" y="195.6">XPNDR</text>
<text x="85.9" y="198.1">ELT</text>
<text x="171.7" y="200.7">RIGHT</text>
<text x="294.7" y="200.7">ANT</text>
<text x="381.2" y="205.3">ELT</text>
<text x="85.9" y="214.6">ELT</text>
<text x="163.2" y="214.6">STALL</text>
<text x="298.6" y="214.6">COMM</text>
<text x="379.9" y="210.4">CTRL</text>
<text x="85.2" y="219.7">ANT</text>
<text x="161.9" y="219.7">WARN.</text>
<text x="301.1" y="219.7">ANT</text>
<text x="8.4" y="222.3">B</text>
<text x="375.2" y="226.7">SWITCHES</text>
<text x="421.1" y="222.3">B</text>
<text x="164.5" y="233.7">OAT</text>
<text x="162.1" y="238.8">GTP 59</text>
<text x="8.3" y="254.1">A</text>
<text x="162.8" y="257.8">RIGHT</text>
<text x="165" y="252.7">ACL</text>
<text x="421" y="254.1">A</text>
<text x="37" y="271.4">8</text>
<text x="87.8" y="271.4">7</text>
<text x="138.6" y="271.4">6</text>
<text x="189.4" y="271.4">5</text>
<text x="240.2" y="271.4">4</text>
<text x="291" y="271.4">3</text>
<text x="341.8" y="271.4">2</text>
<text x="392.6" y="271.4">1</text>
</g>
<g font-size="2.8">
<text x="20.5" y="33.9">CONNECTORS:</text>
<text x="148.5" y="33.7">4</text>
<text x="20.5" y="37.3">PG1:</text>
<text x="20.5" y="40.6">PF3:</text>
<text x="33.2" y="37.3">DTM06</text>
<text x="33.2" y="40.6">DTM04</text>
<text x="57" y="37.3">P100:</text>
<text x="57" y="40.7">P101:</text>
<text x="69.7" y="40.7">CPC 17-28</text>
<text x="69.7" y="37.3">DT12</text>
<text x="20.5" y="44">PF4:</text>
<text x="20.5" y="47.4">PF1:</text>
<text x="33.2" y="44">DTM04</text>
<text x="33.2" y="47.4">DTM04</text>
<text x="57" y="44.1">P102:</text>
<text x="57" y="47.5">P103:</text>
<text x="69.7" y="44.1">CPC 17-28</text>
<text x="69.7" y="47.5">CPC 17-28</text>
<text x="134.4" y="45.3">PF4</text>
<text x="20.5" y="50.8">PN1:</text>
<text x="33.2" y="50.8">DT02</text>
<text x="57" y="50.8">P200:</text>
<text x="69.7" y="50.8">DT12</text>
<text x="20.5" y="54.2">PF2:</text>
<text x="20.5" y="57.6">PF5:</text>
<text x="33.2" y="54.2">DTM06</text>
<text x="33.2" y="57.6">DTM04</text>
<text x="57" y="54.2">P201:</text>
<text x="57" y="57.6">P300:</text>
<text x="69.7" y="54.2">CPC 17-28</text>
<text x="69.7" y="57.6">DT12</text>
<text x="159.3" y="54.8">2</text>
<text x="20.5" y="61">PR1:</text>
<text x="20.5" y="64.3">PH1:</text>
<text x="33.2" y="61">DTM12</text>
<text x="33.2" y="64.3">DT02</text>
<text x="57" y="61">P301:</text>
<text x="57" y="64.4">P302:</text>
<text x="69.7" y="61">CPC 17-28</text>
<text x="69.7" y="64.4">CPC 17-28</text>
<text x="20.5" y="67.7">PU1:</text>
<text x="20.5" y="71.1">PP3:</text>
<text x="33.2" y="71.1">CPC 11-9</text>
<text x="33.2" y="67.7">DT02</text>
<text x="57" y="67.8">P303:</text>
<text x="57" y="71.2">P400:</text>
<text x="69.7" y="71.2">DT12</text>
<text x="69.7" y="67.8">DT06</text>
<text x="377.8" y="71.8">SUB PANEL</text>
<text x="20.5" y="74.5">PF6:</text>
<text x="20.5" y="77.9">PF7:</text>
<text x="33.2" y="74.5">DT02</text>
<text x="33.2" y="77.9">DT02</text>
<text x="361.9" y="77">P200</text>
<text x="20.5" y="81.3">P441:</text>
<text x="33.2" y="81.3">CPC 11-9 (OEM)</text>
<text x="167.6" y="92.4">2</text>
<text x="361.9" y="90.8">P201</text>
<text x="140.8" y="101.4">PF1</text>
<text x="149.7" y="101.4">PF6</text>
<text x="159.6" y="101.2">PN1</text>
<text x="116.2" y="107">LEFT WING ROOT</text>
<text x="57.7" y="112.4">STA-</text>
<text x="255.7" y="109.9">10</text>
<text x="58.2" y="115.8">710</text>
<text x="333.3" y="116.2">ELX TRAY</text>
<text x="43.7" y="123.6">5</text>
<text x="207.2" y="122.6">5</text>
<text x="258.6" y="124.7">PP1</text>
<text x="317.5" y="121.5">P100</text>
<text x="48.5" y="126.8">PG1</text>
<text x="76.8" y="131.4">STA-</text>
<text x="114.9" y="131.4">STA-</text>
<text x="122" y="131.4">STA-</text>
<text x="77.2" y="134.8">707</text>
<text x="91.4" y="133.1">9</text>
<text x="115.3" y="134.8">706</text>
<text x="122.5" y="134.8">705</text>
<text x="132.6" y="134.2">3</text>
<text x="276.8" y="132.5">STA-</text>
<text x="277.3" y="135.9">704</text>
<text x="317.5" y="135.3">P101</text>
<text x="43.7" y="138.4">4</text>
<text x="48.7" y="145.8">PF3</text>
<text x="91.4" y="146.9">8</text>
<text x="132.6" y="148">3</text>
<text x="317.5" y="148">P102</text>
<text x="188.4" y="154.3">2</text>
<text x="226.6" y="154.7">2</text>
<text x="259.6" y="154.3">3</text>
<text x="44.4" y="157.5">9</text>
<text x="191.3" y="161.7">PH1</text>
<text x="229.4" y="161.7">PU1</text>
<text x="317.5" y="160.7">P103</text>
<text x="47.9" y="164.9">P441</text>
<text x="148.7" y="162.8">PF7</text>
<text x="244.4" y="162.8">PP3</text>
<text x="137.6" y="169.1">PF2</text>
<text x="169.9" y="169.1">PR1</text>
<text x="177.8" y="168.1">RIGHT WING ROOT</text>
<text x="258.9" y="173.4">10</text>
<text x="169" y="176.5">12</text>
<text x="104.1" y="195.6">4</text>
<text x="160.6" y="195.6">2</text>
<text x="361.9" y="192.4">P300</text>
<text x="361.9" y="205.1">P301</text>
<text x="151.7" y="214.6">2</text>
<text x="361.9" y="217.8">P302</text>
<text x="151.7" y="233.7">3</text>
<text x="361.9" y="230.5">P303</text>
<text x="377.8" y="237.9">PANEL</text>
<text x="137.6" y="242.1">PF5</text>
<text x="398.5" y="251.8">4/12/2020</text>
<text x="151.7" y="252.7">4</text>
<text x="399" y="258.2">5 OF 24</text>
<text x="393" y="264.5">C2. Wiring harness</text>
</g>
<g font-size="2.1">
<text x="381.7" y="251.6">REVISED</text>
<text x="381.7" y="257.9">PAGE</text>
<text x="381.7" y="264.3">SHEET</text>
</g>
</svg>
